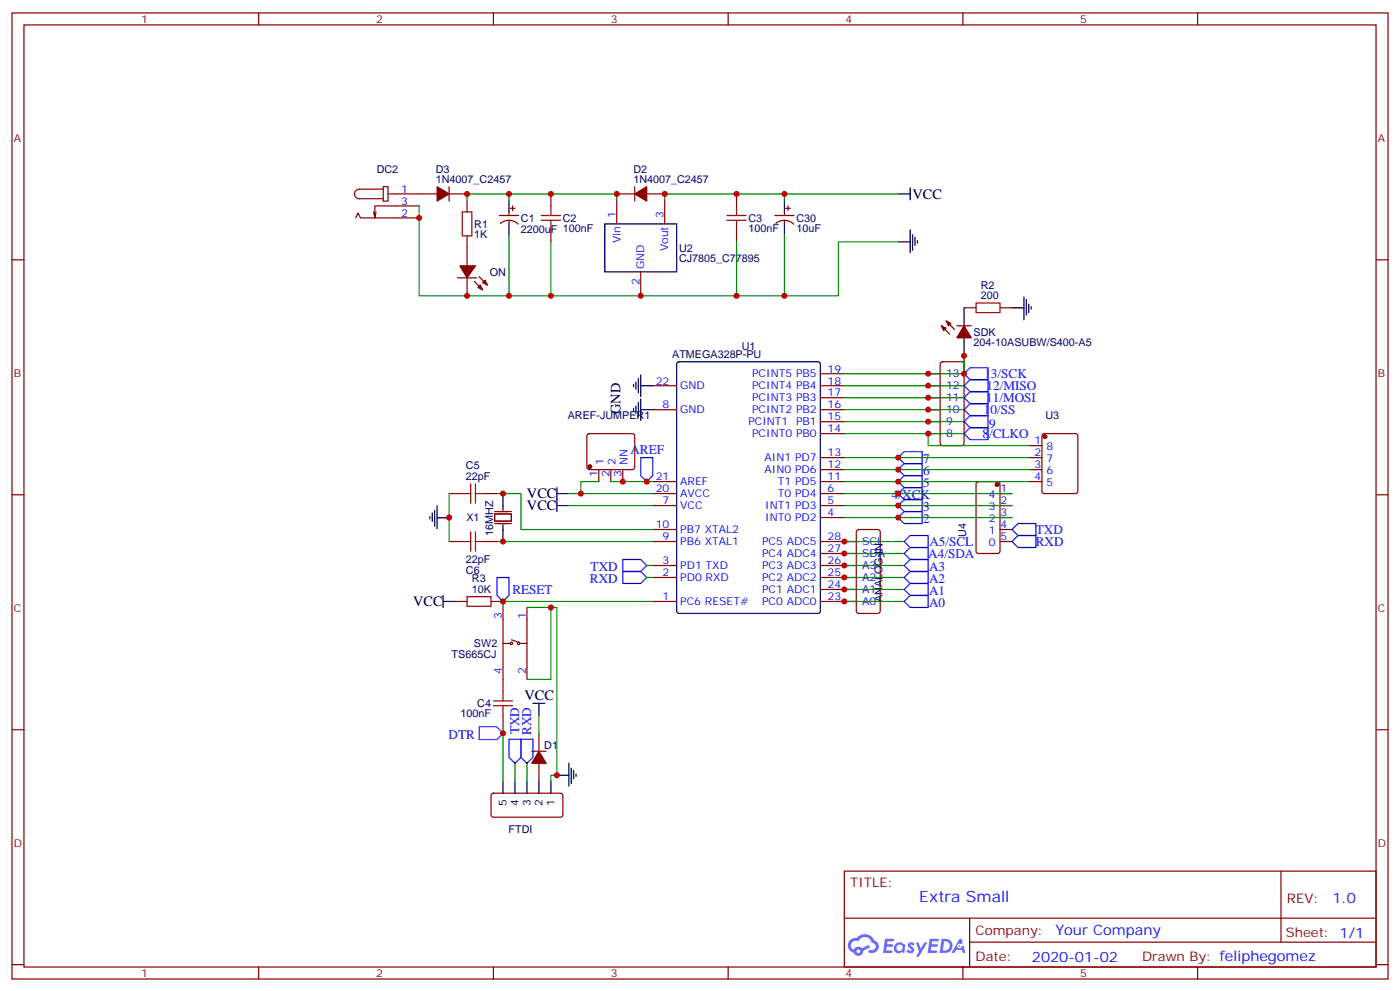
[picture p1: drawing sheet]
<svg xmlns="http://www.w3.org/2000/svg" width="412mm" height="292mm" viewBox="0 0 412 292" stroke-linecap="round" stroke-linejoin="round" font-family="sans-serif">
<g fill="none" stroke="#870000" stroke-width=".35">
<path d="M3.5 3.8h405.4v284.3h-405.4zM7.1 7.3h398.2v277.3h-398.2zM76.2 3.8v3.5M145.3 3.8v3.5M214.5 3.8v3.5M283.6 3.8v3.5M352.8 3.8v3.5M3.5 76.5h3.6M405.3 76.5h3.6M3.5 145.6h3.6M405.3 145.6h3.6M3.5 214.8h3.6"/>
<path d="M405.3 214.8h3.6M248.7 256.4h156.6v28.2h-156.6zM377.3 256.4v20.9M248.7 270.2h156.5M285.6 277.3h119.6M285.6 270.2v14.2M3.5 283.9h3.6M76.2 284.6v3.5M145.3 284.6v3.5M214.5 284.6v3.5M283.6 284.6v3.5M352.8 284.6v3.5"/>
<path d="M405.3 283.9h3.6"/>
</g>
<g fill="#5487ff">
<path d="M267.7 277.6a1.22 1.22 0 0 1 1.7 .2l-.4 .6a.47 .47 0 0 0-.3-.4 .47 .47 0 0 0-.5 .2l.1 .2a1.14 1.14 0 0 1 .8 1.8 1.14 1.14 0 0 1-1.9 0l-.2-.2 .5-.6 .7 .5a.29 .29 0 0 0 .3-.3 .29 .29 0 0 0-.2-.3 1.04 1.04 0 0 1-.6-1.7z"/>
<path d="M260.7 276.3h2.4l.3 .2-.2 .5-1.8 .1-.1 .8h1.5l.3 .4-.3 .4h-1.6l-.2 1.1h1.7l.2 .3-.2 .3-2.6 .1z"/>
<path d="M273.8 276.3h2.4l.3 .2-.1 .5-1.8 .1-.2 .8h1.6l.3 .4-.4 .4h-1.6l-.1 1.1h1.7l.2 .3-.2 .3-2.6 .1z"/>
<path d="M282.6 276.3h.7l.3 1.3-.6 .3a.69 .69 0 0 0-1 .3 .69 .69 0 0 0 .4 .9 .69 .69 0 0 0 .9-.6l.5-.2 .6 2.2h-.8l-.2-.9h-1.8l-.5 .9h-.8z"/>
<path d="M269.8 277.4h.8l.6 1.8 1.1-1.8h.9l-2.6 4.2h-.8l.9-1.5z"/>
<path d="M277.4 276.3l-.6 4.2h1.3a2.11 2.11 0 0 0 2.5-2.1 2.11 2.11 0 0 0-2.5-2.1zM278.1 277.1a1.39 1.39 0 0 1 1.7 1.4 1.39 1.39 0 0 1-1.8 1.3h-.3z"/>
<path d="M263.7 277.9a1.54 1.54 0 0 0-.1 2.2 1.54 1.54 0 0 0 2.2 .1l.6 .3 .3-2.3-.2-.3h-.4a1.49 1.49 0 0 0-2.4 0zM264 278.9a.94 .94 0 0 1 1.8 0 .94 .94 0 0 1-1.8 0z"/>
<path d="M250.4 276.7a2.18 2.18 0 0 0 1.1 3.7 1.44 1.44 0 0 0 1.6 .9 1.44 1.44 0 0 0 1.2-1.4l2-1.1-.5-.7-1.9 1a1.47 1.47 0 0 0-2.4 .4 1.39 1.39 0 0 1-.7-1.9 1.39 1.39 0 0 1 2-.5 2.12 2.12 0 0 1 2.2-1.3 2.12 2.12 0 0 1 1.9 1.7 1.14 1.14 0 0 1 1.1 1.4 1.14 1.14 0 0 1-1.7 .7 .43 .43 0 0 0-.5 .4 .43 .43 0 0 0 .4 .5 1.98 1.98 0 0 0 2.5-1.2 1.98 1.98 0 0 0-1.2-2.6 3.1 3.1 0 0 0-5.3-.6l-.9 .1zM252.3 280a.55 .55 0 0 1 1.1 0 .55 .55 0 0 1-1.1 0z"/>
<circle cx="282.6" cy="278.4" r=".26"/>
</g>
<g fill="none" stroke="#870000" stroke-width=".35">
<path d="M112.9 55h1.4v4.2h-1.4zM112.9 55.7h-7.1a1.41 1.41 0 0 0-1.4 1.4 1.41 1.41 0 0 0 1.4 1.4h7.1M114.3 57.1h14.5M132.3 57.1h5.3M132.3 55v4.2M137.6 58.8v3.6M162.3 57.1v3.5M181.7 57.1h5.3M181.7 58.8v7.1M187 55v4.2M190.5 57.1h5.3M195.8 58.8v7.1"/>
<path d="M217 57.1v3.5M104.8 64.1l.7-1.4 .7 1.4h17.3M110.8 62.4l-.4 1.7M123.5 60.6h-13.1v3.5l-.3-1.7M137.6 69.4v8.8M147.1 63.4h5.7M147.4 65.8a3.8 3.8 0 0 1 5.2 .2M149.9 62.4v1M149.9 64.8v1.1M150.3 61.3h1.4M151 60.6v1.4M162.3 67.7v3.5"/>
<path d="M217 67.7v3.5M228.2 63.4h5.7M228.5 65.8a3.8 3.8 0 0 1 5.3 .2M231.1 62.4v1M231.1 64.8v1.1M231.4 61.3h1.4M232.1 60.6v1.4M134.8 81.8h5.6M137.6 81.8v5.3M139.7 82.8l2.5 2.5M141.1 81.4l2.5 2.5M188.7 80v7.1"/>
<path d="M277.3 95.9l2.5 2.5M278.7 94.5l2.5 2.4M281.9 95.9h4.2M284 90.6h3.5M294.6 90.6h3.5M192.3 113.5h7M241.7 117.1h7M241.7 113.5h7M241.7 110h7M273.4 117.1h3.5M273.4 113.5h3.5M273.4 110h3.5"/>
<path d="M277.2 106.7l.4-.2h5.7l.6 .4 .1 23.6-.5 .6-5.9 .1-.6-.5-.1-23.5zM173.1 127.8l.5-.2h12.7l.5 .2 .2 .5-.1 9.5-.6 .4h-13l-.4-.7v-9.2zM176.4 138.2v3.5M179.9 138.2v3.5M183.4 138.2v3.5M192.3 120.6h7M241.7 120.6h7M241.7 138.2h7M241.7 134.7h7M241.7 127.6h7M241.7 124.1h7M273.4 120.6h3.5"/>
<path d="M273.4 127.6h3.5M273.4 124.1h3.5M303.4 138.2h3.5M303.4 134.7h3.5M303.4 131.2h3.5M307.2 127.8l.4-.2h9.2l.6 .5 .1 16.5-.5 .6-9.4 .1-.6-.5-.1-16.5zM132.3 145.3h3.5M132.3 159.4h3.5M142.9 145.3h3.5M142.9 159.4h3.5M145.7 151.3h4.9v2.1h-4.9zM145.7 154.1h4.9"/>
<path d="M145.7 150.6h4.9M192.3 148.8h7M192.3 145.3h7M192.3 159.4h7M192.3 155.9h7M192.3 141.7h7M241.7 152.3h7M241.7 148.8h7M241.7 145.3h7M241.7 159.4h10.5M241.7 141.7h7M252.5 156.1l.4-.2h5.7l.6 .4 .1 23.5-.5 .7-5.9 .1-.6-.5-.1-23.5z"/>
<path d="M287.7 142l.5-.3h5.7l.6 .5 .1 20-.5 .7h-5.9l-.6-.4-.1-20zM294.6 152.3h3.5M294.6 148.8h3.5M294.6 145.3h3.5M294.6 159.4h3.5M294.6 155.9h3.5M303.4 141.7h3.5M134.1 177h3.5M144.6 177h3.6M148.2 178.8v24.7M155.2 178.8v21.2M192.3 177h7"/>
<path d="M192.3 170h7M192.3 166.4h7M241.7 177h10.5M241.7 170h10.5M241.7 166.4h10.5M241.7 173.5h10.5M241.7 162.9h10.5M148.2 189.4h2.1M150.6 188.3l2.2 .7M153.1 189.4h2.1M148.2 210.5v3.6M158.7 215.8v5.3"/>
<path d="M144.9 233.7l.4-.2h20.1l.4 .7-.1 5.9-.6 .4h-20l-.5-.7v-5.6zM156.6 221.1h4.3M158.7 224.6v5.3"/>
<circle cx="150.6" cy="189.4" r=".35"/>
<circle cx="152.8" cy="189.4" r=".35"/>
</g>
<g fill="none" stroke="#000" stroke-width=".35">
<path d="M149.9 58.8v3.6M231.1 58.8v3.6M264.6 57.1h3.5M268.1 55.3v3.5M149.9 65.9v3.5M178.2 65.9h21.1v14.1h-21.1zM231.1 65.9v3.5M284 90.6v5.3M284 99.4v5.3M298.1 90.6h3.5M301.6 87.4v6.7M302.3 88.1v4.6"/>
<path d="M303 89.5v2.5M303.7 90.2v.7M199.6 106.7l.4-.2h40.9l.7 .4 .1 72.9-.5 .7-41.2 .1-.6-.5-.1-72.9zM126.6 152v.8M127.3 151v2.5M128 150.3v4.6M128.7 152.4h3.6M128.7 148.9v6.7M148.2 145.3v4.9M148.2 154.4v5M164 148.8h3.6M164 143.5v7.1"/>
<path d="M164 145.3h3.6M157 207h3.5M158.7 207v3.5M148.2 229.9v3.6M151.7 229.9v3.6M155.2 229.9v3.6M158.7 229.9v3.6M162.3 229.9v3.6M164 228.2h3.6M167.6 224.6v6.8M168.3 226.1v4.5M169 226.8v2.4"/>
<path d="M169.7 227.8v.7"/>
</g>
<g fill="#870000" stroke="#870000" stroke-width=".35">
<path d="M128.8 55l3.5 2.1-3.5 2.1z"/>
<path d="M158.7 221.1l2.2 3.5h-4.3z"/>
<path d="M140.8 84.6l.7-.7 .7 1.4z"/>
<path d="M142.2 83.2l.7-.7 .7 1.4z"/>
<path d="M135.5 78.2h4.6l-2.5 3.6z"/>
<path d="M187 57.1l3.5-2.1v4.2z"/>
<path d="M284 95.9l2.1 3.5h-4.2z"/>
<path d="M278.7 94.5l1.4 .7-.7 .7z"/>
<path d="M277.3 95.9l1.4 .7-.7 .7z"/>
<circle cx="173.7" cy="137.3" r=".53"/>
<circle cx="307.8" cy="128.5" r=".53"/>
<circle cx="293.7" cy="142.6" r=".53"/>
</g>
<g fill="none" stroke="#a10000" stroke-width=".35">
<path d="M136.2 62.4h2.8v7h-2.8zM159.5 63.4h5.6M159.5 64.8h5.6M162.3 60.6v2.8M162.3 64.8v2.9M214.1 63.4h5.7M214.1 64.8h5.7M217 60.6v2.8M217 64.8v2.9M287.5 89.2h7.1v2.8h-7.1zM135.8 145.3h2.8M135.8 159.4h2.8"/>
<path d="M138.6 142.5v5.6M138.6 156.6v5.6M140.1 142.5v5.6M140.1 156.6v5.6M140.1 145.3h2.8M140.1 159.4h2.8M137.6 175.6h7v2.8h-7zM145.3 206.3h5.7M145.3 207.7h5.7M148.2 203.5v2.8M148.2 207.7v2.8"/>
</g>
<path d="M149.9 217.6h3.6v5.3l-1.8 1.7-1.8-1.7zM153.5 217.6h3.5v5.3l-1.8 1.7-1.7-1.7z" fill="none" stroke="#00f" stroke-width=".35"/>
<path d="M141.2 213.9h5l2 1.9-1.8 1.9h-5.3z" fill="#fff7f7" stroke="#420aff" stroke-width=".35"/>
<g fill="none" stroke="#00f" stroke-width=".35">
<path d="M284 110l1.8-1.8h5.2v3.6h-5.2zM284 117.1l1.8-1.8h5.2v3.5h-5.2zM284 113.5l1.8-1.7h5.2v3.5h-5.2zM188.7 134.7h3.6v5.3l-1.8 1.7-1.8-1.7zM264.6 134.7l1.7-1.8h5.3v3.6h-5.3zM266.3 136.5h5.3v3.5h-5.3l-1.7-1.8zM284 120.6l1.8-1.8h5.2v3.5h-5.2zM284 127.6l1.8-1.7h5.2v3.5h-5.2zM284 124.1l1.8-1.8h5.2v3.6h-5.2zM264.6 148.8l1.7-1.8h5.3v3.6h-5.3zM264.6 141.7l1.7-1.7h5.3v3.5h-5.3zM266.3 159.4l1.8-1.8h5.3v3.5h-5.3z"/>
<path d="M266.3 150.6h5.3v3.5h-5.3l-1.7-1.8zM266.3 143.5h5.3v3.5h-5.3l-1.7-1.7zM298.1 159.4l1.8-1.8h5.3v3.5h-5.3zM299.9 154.1h5.3v3.5h-5.3l-1.8-1.7zM146.4 170h3.5v5.3l-1.7 1.7-1.8-1.7zM183.4 164.7h5.3l1.8 1.7-1.8 1.8h-5.3zM183.4 168.2h5.3l1.8 1.8-1.8 1.7h-5.3zM266.3 162.9l1.8-1.8h5.3v3.6h-5.3zM266.3 177l1.8-1.7h5.3v3.5h-5.3zM266.3 173.5l1.8-1.8h5.3v3.6h-5.3zM266.3 170l1.8-1.8h5.3v3.5h-5.3zM266.3 166.4l1.8-1.7h5.3v3.5h-5.3z"/>
</g>
<g fill="none" stroke="#000" stroke-width=".35">
<path d="M264.6 71.2h3.5M268.1 67.7v6.7M268.8 69.1v4.6M269.5 69.8v2.4M270.2 70.8v.7M186.6 113.2v.7M187.3 112.5v2.1M187.3 119.5v2.1M188 111.4v4.2M188 118.5v4.2M188.7 113.5h3.6M188.7 110.3v6.4"/>
<path d="M188.7 117.4v6.4M186.6 120.2v.7M188.7 120.6h3.6M130.5 177h3.6M130.5 175.3v3.5"/>
</g>
<g fill="none" stroke="#008700" stroke-width=".35">
<path d="M137.6 58.8v-1.7h44.1v1.7M149.9 57.1v1.7M231.1 57.1v1.7M264.6 57.1h-68.8v1.7M123.5 60.6v26.5h123.4v-15.9h17.7M149.9 69.4v17.7M162.3 71.2v15.9M217 71.2v15.9M231.1 69.4v17.7M248.7 110h35.3v-5.3v5.3M248.7 113.5h35.3M248.7 117.1h35.3"/>
<path d="M248.7 120.6h35.3M248.7 124.1h35.3M248.7 127.6h35.3M248.7 138.2h54.7M248.7 134.7h54.7M273.4 127.6v3.6h30M132.3 145.3v14.1M146.4 145.3h7.1v10.6h38.8M146.4 159.4h45.9M167.6 148.8h24.7M167.6 145.3h24.7M176.4 141.7h-5.3v3.6"/>
<path d="M179.9 141.7h12.4M248.7 159.4h17.6M248.7 141.7h54.7M248.7 148.8h49.4M248.7 145.3h49.4M248.7 152.3h49.4M155.2 178.8h8.8v49.4h-1.7v1.7M162.3 178.8v21.2h-7.1M190.5 170h1.8M190.5 166.4h1.8M192.3 177h-44.1v1.8M248.7 170h17.6"/>
<path d="M248.7 166.4h17.6M248.7 162.9h17.6M248.7 173.5h17.6M248.7 177h17.6M148.2 214.1v15.8M158.7 210.5v5.3M151.7 224.6v5.3M155.2 224.6v5.3"/>
</g>
<g fill="#c00">
<circle cx="264.6" cy="134.7" r=".88"/>
<circle cx="264.6" cy="145.3" r=".88"/>
<circle cx="284" cy="104.7" r=".88"/>
<circle cx="148.2" cy="159.4" r=".88"/>
<circle cx="148.2" cy="215.8" r=".88"/>
<circle cx="164" cy="228.2" r=".88"/>
<circle cx="162.3" cy="87.1" r=".88"/>
<circle cx="149.9" cy="87.1" r=".88"/>
<circle cx="217" cy="87.1" r=".88"/>
<circle cx="231.1" cy="87.1" r=".88"/>
<circle cx="123.5" cy="64.1" r=".88"/>
<circle cx="188.7" cy="87.1" r=".88"/>
<circle cx="137.6" cy="87.1" r=".88"/>
<circle cx="217" cy="57.1" r=".88"/>
<circle cx="137.6" cy="57.1" r=".88"/>
<circle cx="195.8" cy="57.1" r=".88"/>
<circle cx="181.7" cy="57.1" r=".88"/>
<circle cx="264.6" cy="152.3" r=".88"/>
<circle cx="264.6" cy="141.7" r=".88"/>
<circle cx="273.4" cy="110" r=".88"/>
<circle cx="273.4" cy="113.5" r=".88"/>
<circle cx="273.4" cy="117.1" r=".88"/>
<circle cx="273.4" cy="120.6" r=".88"/>
<circle cx="273.4" cy="124.1" r=".88"/>
<circle cx="273.4" cy="127.6" r=".88"/>
<circle cx="171.1" cy="145.3" r=".88"/>
<circle cx="190.5" cy="141.7" r=".88"/>
<circle cx="148.2" cy="177" r=".88"/>
<circle cx="284" cy="110" r=".88"/>
<circle cx="183.4" cy="141.7" r=".88"/>
<circle cx="132.3" cy="152.3" r=".88"/>
<circle cx="248.7" cy="177" r=".88"/>
<circle cx="248.7" cy="173.5" r=".88"/>
<circle cx="248.7" cy="170" r=".88"/>
<circle cx="248.7" cy="166.4" r=".88"/>
<circle cx="248.7" cy="162.9" r=".88"/>
<circle cx="248.7" cy="159.4" r=".88"/>
<circle cx="162.3" cy="178.8" r=".88"/>
<circle cx="162.3" cy="57.1" r=".88"/>
<circle cx="149.9" cy="57.1" r=".88"/>
<circle cx="231.1" cy="57.1" r=".88"/>
<circle cx="148.2" cy="145.3" r=".88"/>
<circle cx="264.6" cy="148.8" r=".88"/>
<circle cx="264.6" cy="138.2" r=".88"/>
</g>
<text font-size="4.6" fill="#00f" x="270.8" y="265.4">Extra Small</text>
<g font-size="4.2">
<text x="268.8" y="58.5">VCC</text>
<text x="182.8" y="121.9" transform="rotate(-90 182.8 121.9)">GND</text>
<text x="155.2" y="146.7">VCC</text>
<text x="155.2" y="150.2">VCC</text>
<text x="121.7" y="178.5">VCC</text>
<text x="154.5" y="205.9">VCC</text>
</g>
<g font-size="4.2" fill="#00f">
<text x="392.5" y="265.7">1.0</text>
<text x="310.9" y="275.2">Your Company</text>
<text x="304" y="283">2020-01-02</text>
</g>
<g font-size="3.9" fill="#00f">
<text x="290" y="111.2">13/SCK</text>
<text x="290.5" y="118.3">11/MOSI</text>
<text x="290.6" y="114.7">12/MISO</text>
<text x="289.8" y="121.8">10/SS</text>
<text x="291.4" y="125.8">9</text>
<text x="289.4" y="128.9">8/CLKO</text>
<text x="185.7" y="133.7">AREF</text>
<text x="272" y="136.4">7</text>
<text x="272" y="143.5">5</text>
<text x="272" y="139.9">6</text>
<text x="262.7" y="147">4/XCK</text>
<text x="272" y="150.5">3</text>
<text x="272" y="154">2</text>
<text x="273.8" y="160.6">A5/SCL</text>
<text x="305.1" y="160.7">RXD</text>
<text x="305.1" y="157.2">TXD</text>
<text x="273.4" y="164.1">A4/SDA</text>
<text x="173.8" y="171.7">RXD</text>
<text x="174" y="168.2">TXD</text>
<text x="273.7" y="171.7">A2</text>
<text x="273.7" y="168.2">A3</text>
<text x="150.9" y="174.7">RESET</text>
<text x="273.7" y="178.7">A0</text>
<text x="273.7" y="175.2">A1</text>
<text x="132.1" y="217.5">DTR</text>
<text x="152.9" y="216.2" transform="rotate(-90 152.9 216.2)">TXD</text>
<text x="156.5" y="216.3" transform="rotate(-90 156.5 216.3)">RXD</text>
</g>
<g font-size="3.9" fill="#800">
<text x="250.5" y="261">TITLE:</text>
<text x="379.1" y="265.7">REV:</text>
<text x="287.4" y="275.2">Company:</text>
<text x="378.7" y="275.8">Sheet: 1/1</text>
<text x="287.4" y="282.9">Date:</text>
<text x="336.4" y="282.9">Drawn By: feliphegomez</text>
</g>
<g font-size="3.2" fill="#800">
<text x="41.6" y="6.8">1</text>
<text x="110.8" y="6.8">2</text>
<text x="179.9" y="6.8">3</text>
<text x="249.1" y="6.8">4</text>
<text x="318.2" y="6.8">5</text>
<text x="4.1" y="41.9">A</text>
<text x="405.9" y="41.9">A</text>
<text x="4.1" y="111.1">B</text>
<text x="405.9" y="111.1">B</text>
<text x="4.1" y="180.2">C</text>
<text x="405.9" y="180.2">C</text>
<text x="4.1" y="249.3">D</text>
<text x="405.9" y="249.3">D</text>
<text x="41.6" y="287.6">1</text>
<text x="110.8" y="287.6">2</text>
<text x="179.9" y="287.6">3</text>
<text x="249.1" y="287.6">4</text>
<text x="318.2" y="287.6">5</text>
</g>
<g font-size="3.2" fill="#000080">
<text x="111" y="51">DC2</text>
<text x="128.4" y="53.9">1N4007_C2457</text>
<text x="128.4" y="51">D3</text>
<text x="186.6" y="53.9">1N4007_C2457</text>
<text x="186.6" y="51">D2</text>
<text x="153.5" y="65.2">C1</text>
<text x="165.8" y="65.3">C2</text>
<text x="220.5" y="65.3">C3</text>
<text x="234.6" y="65.3">C30</text>
<text x="139.7" y="70">1K</text>
<text x="139.7" y="67.1">R1</text>
<text x="153.5" y="68.5">2200uF 100nF</text>
<text x="220.5" y="68.3">100nF</text>
<text x="234.6" y="68.3">10uF</text>
<text x="200" y="77.1">CJ7805_C77895</text>
<text x="200" y="74.1">U2</text>
<text x="144.3" y="81.2">ON</text>
<text x="288.9" y="88.1">200</text>
<text x="288.9" y="84.9">R2</text>
<text x="286.8" y="102">204-10ASUBW/S400-A5</text>
<text x="286.8" y="98.8">SDK</text>
<text x="198" y="105.4">ATMEGA328P-PU</text>
<text x="218.5" y="102.9">U1</text>
<text x="167.2" y="123.4">AREF-JUMPER1</text>
<text x="308" y="123.2">U3</text>
<text x="137.2" y="141.4">22pF</text>
<text x="137.2" y="138.2">C5</text>
<text x="137.4" y="153.4">X1</text>
<text x="145.3" y="157.7" transform="rotate(-90 145.3 157.7)">16MHZ</text>
<text x="284.6" y="158" transform="rotate(-90 284.6 158)">U4</text>
<text x="137.2" y="165.7">22pF</text>
<text x="137.2" y="169">C6</text>
<text x="139" y="171.3">R3</text>
<text x="139" y="174.6">10K</text>
<text x="259.9" y="177.2" transform="rotate(-90 259.9 177.2)">ANALOG-IN</text>
<text x="139.6" y="190.5">SW2</text>
<text x="133" y="193.7">TS665CJ</text>
<text x="140.6" y="208.2">C4</text>
<text x="135.6" y="211.1">100nF</text>
<text x="160.3" y="220.5">D1</text>
<text x="149.8" y="245.2">FTDI</text>
</g>
<g font-size="3.2" fill="#00f">
<text x="118.2" y="56.7">1</text>
<text x="118.2" y="63.8">2</text>
<text x="118.2" y="60.3">3</text>
<text x="181.3" y="64.1" transform="rotate(-90 181.3 64.1)">1</text>
<text x="195.4" y="64.1" transform="rotate(-90 195.4 64.1)">3</text>
<text x="182.7" y="71.6" transform="rotate(-90 182.7 71.6)">Vin</text>
<text x="196.8" y="74" transform="rotate(-90 196.8 74)">Vout</text>
<text x="188.4" y="83.8" transform="rotate(-90 188.4 83.8)">2</text>
<text x="189.8" y="79.3" transform="rotate(-90 189.8 79.3)">GND</text>
<text x="193.2" y="113.2">22</text>
<text x="221.6" y="111.1">PCINT5 PB5</text>
<text x="243.8" y="113.2">18</text>
<text x="243.8" y="109.6">19</text>
<text x="278.7" y="111.1">13</text>
<text x="200.4" y="114.6">GND</text>
<text x="221.6" y="118.1">PCINT3 PB3</text>
<text x="221.6" y="114.6">PCINT4 PB4</text>
<text x="243.8" y="116.7">17</text>
<text x="278.7" y="114.6">12</text>
<text x="278.7" y="118.1">11</text>
<text x="195.2" y="120.2">8</text>
<text x="200.4" y="121.6">GND</text>
<text x="220.4" y="125.2">PCINT1</text>
<text x="221.6" y="121.6">PCINT2 PB2</text>
<text x="234.5" y="125.2">PB1</text>
<text x="243.8" y="123.8">15</text>
<text x="243.8" y="120.2">16</text>
<text x="278.7" y="121.6">10</text>
<text x="278.7" y="125.2">9</text>
<text x="221.6" y="128.7">PCINT0 PB0</text>
<text x="243.8" y="127.3">14</text>
<text x="278.7" y="128.7">8</text>
<text x="304.7" y="130.8">1</text>
<text x="177.8" y="136.9" transform="rotate(-90 177.8 136.9)">1</text>
<text x="181.3" y="136.9" transform="rotate(-90 181.3 136.9)">2</text>
<text x="184.9" y="136.9" transform="rotate(-90 184.9 136.9)">NN</text>
<text x="225.2" y="135.7">AIN1 PD7</text>
<text x="243.8" y="137.9">12</text>
<text x="243.8" y="134.3">13</text>
<text x="304.7" y="134.3">2</text>
<text x="304.7" y="137.9">3</text>
<text x="308.2" y="132.6">8</text>
<text x="308.2" y="136.1">7</text>
<text x="176" y="140.4" transform="rotate(-90 176 140.4)">1</text>
<text x="179.6" y="140.4" transform="rotate(-90 179.6 140.4)">2</text>
<text x="183.1" y="140.4" transform="rotate(-90 183.1 140.4)">3</text>
<text x="193.2" y="141.4">21</text>
<text x="200.4" y="142.8">AREF</text>
<text x="225.2" y="139.3">AIN0 PD6</text>
<text x="229.1" y="142.8">T1 PD5</text>
<text x="243.8" y="141.4">11</text>
<text x="304.7" y="141.4">4</text>
<text x="308.2" y="139.6">6</text>
<text x="308.2" y="143.2">5</text>
<text x="193.2" y="144.9">20</text>
<text x="195.2" y="148.4">7</text>
<text x="200.4" y="149.9">VCC</text>
<text x="200.4" y="146.3">AVCC</text>
<text x="225.4" y="149.9">INT1 PD3</text>
<text x="229.1" y="146.3">T0 PD4</text>
<text x="243.8" y="148.4">5</text>
<text x="243.8" y="144.9">6</text>
<text x="291.2" y="146.7">4</text>
<text x="294.7" y="144.9">1</text>
<text x="294.7" y="148.4">2</text>
<text x="193.2" y="155.5">10</text>
<text x="225.4" y="153.4">INT0 PD2</text>
<text x="243.8" y="152">4</text>
<text x="291.2" y="150.2">3</text>
<text x="291.2" y="153.7">2</text>
<text x="294.7" y="152">3</text>
<text x="294.7" y="155.5">4</text>
<text x="195.2" y="159">9</text>
<text x="200.4" y="160.4">PB6 XTAL1</text>
<text x="200.4" y="156.9">PB7 XTAL2</text>
<text x="224.5" y="160.4">PC5 ADC5</text>
<text x="243.8" y="159">28</text>
<text x="254" y="160.4">SCL</text>
<text x="291.2" y="157.3">1</text>
<text x="291.2" y="160.8">0</text>
<text x="294.7" y="159">5</text>
<text x="195.2" y="166.1">3</text>
<text x="200.4" y="167.5">PD1 TXD</text>
<text x="224.5" y="167.5">PC3 ADC3</text>
<text x="224.5" y="164">PC4 ADC4</text>
<text x="243.8" y="166.1">26</text>
<text x="243.8" y="162.6">27</text>
<text x="254" y="167.5">A3</text>
<text x="254" y="164">SDA</text>
<text x="195.2" y="169.6">2</text>
<text x="200.4" y="171">PD0 RXD</text>
<text x="224.5" y="171">PC2 ADC2</text>
<text x="243.8" y="173.1">24</text>
<text x="243.8" y="169.6">25</text>
<text x="254" y="171">A2</text>
<text x="195.2" y="176.7">1</text>
<text x="200.4" y="178.1">PC6 RESET#</text>
<text x="224.5" y="178.1">PC0 ADC0</text>
<text x="224.5" y="174.6">PC1 ADC1</text>
<text x="243.8" y="176.7">23</text>
<text x="254" y="178.1">A0</text>
<text x="254" y="174.6">A1</text>
<text x="147.8" y="182.3" transform="rotate(-90 147.8 182.3)">3</text>
<text x="154.9" y="182.3" transform="rotate(-90 154.9 182.3)">1</text>
<text x="147.8" y="198.4" transform="rotate(-90 147.8 198.4)">4</text>
<text x="154.9" y="198.4" transform="rotate(-90 154.9 198.4)">2</text>
</g>
<g font-size="3.2">
<text x="149.2" y="237.3" transform="rotate(-90 149.2 237.3)">5</text>
<text x="152.8" y="237.3" transform="rotate(-90 152.8 237.3)">4</text>
<text x="156.3" y="237.3" transform="rotate(-90 156.3 237.3)">3</text>
<text x="159.8" y="237.3" transform="rotate(-90 159.8 237.3)">2</text>
<text x="163.3" y="237.3" transform="rotate(-90 163.3 237.3)">1</text>
</g>
</svg>
